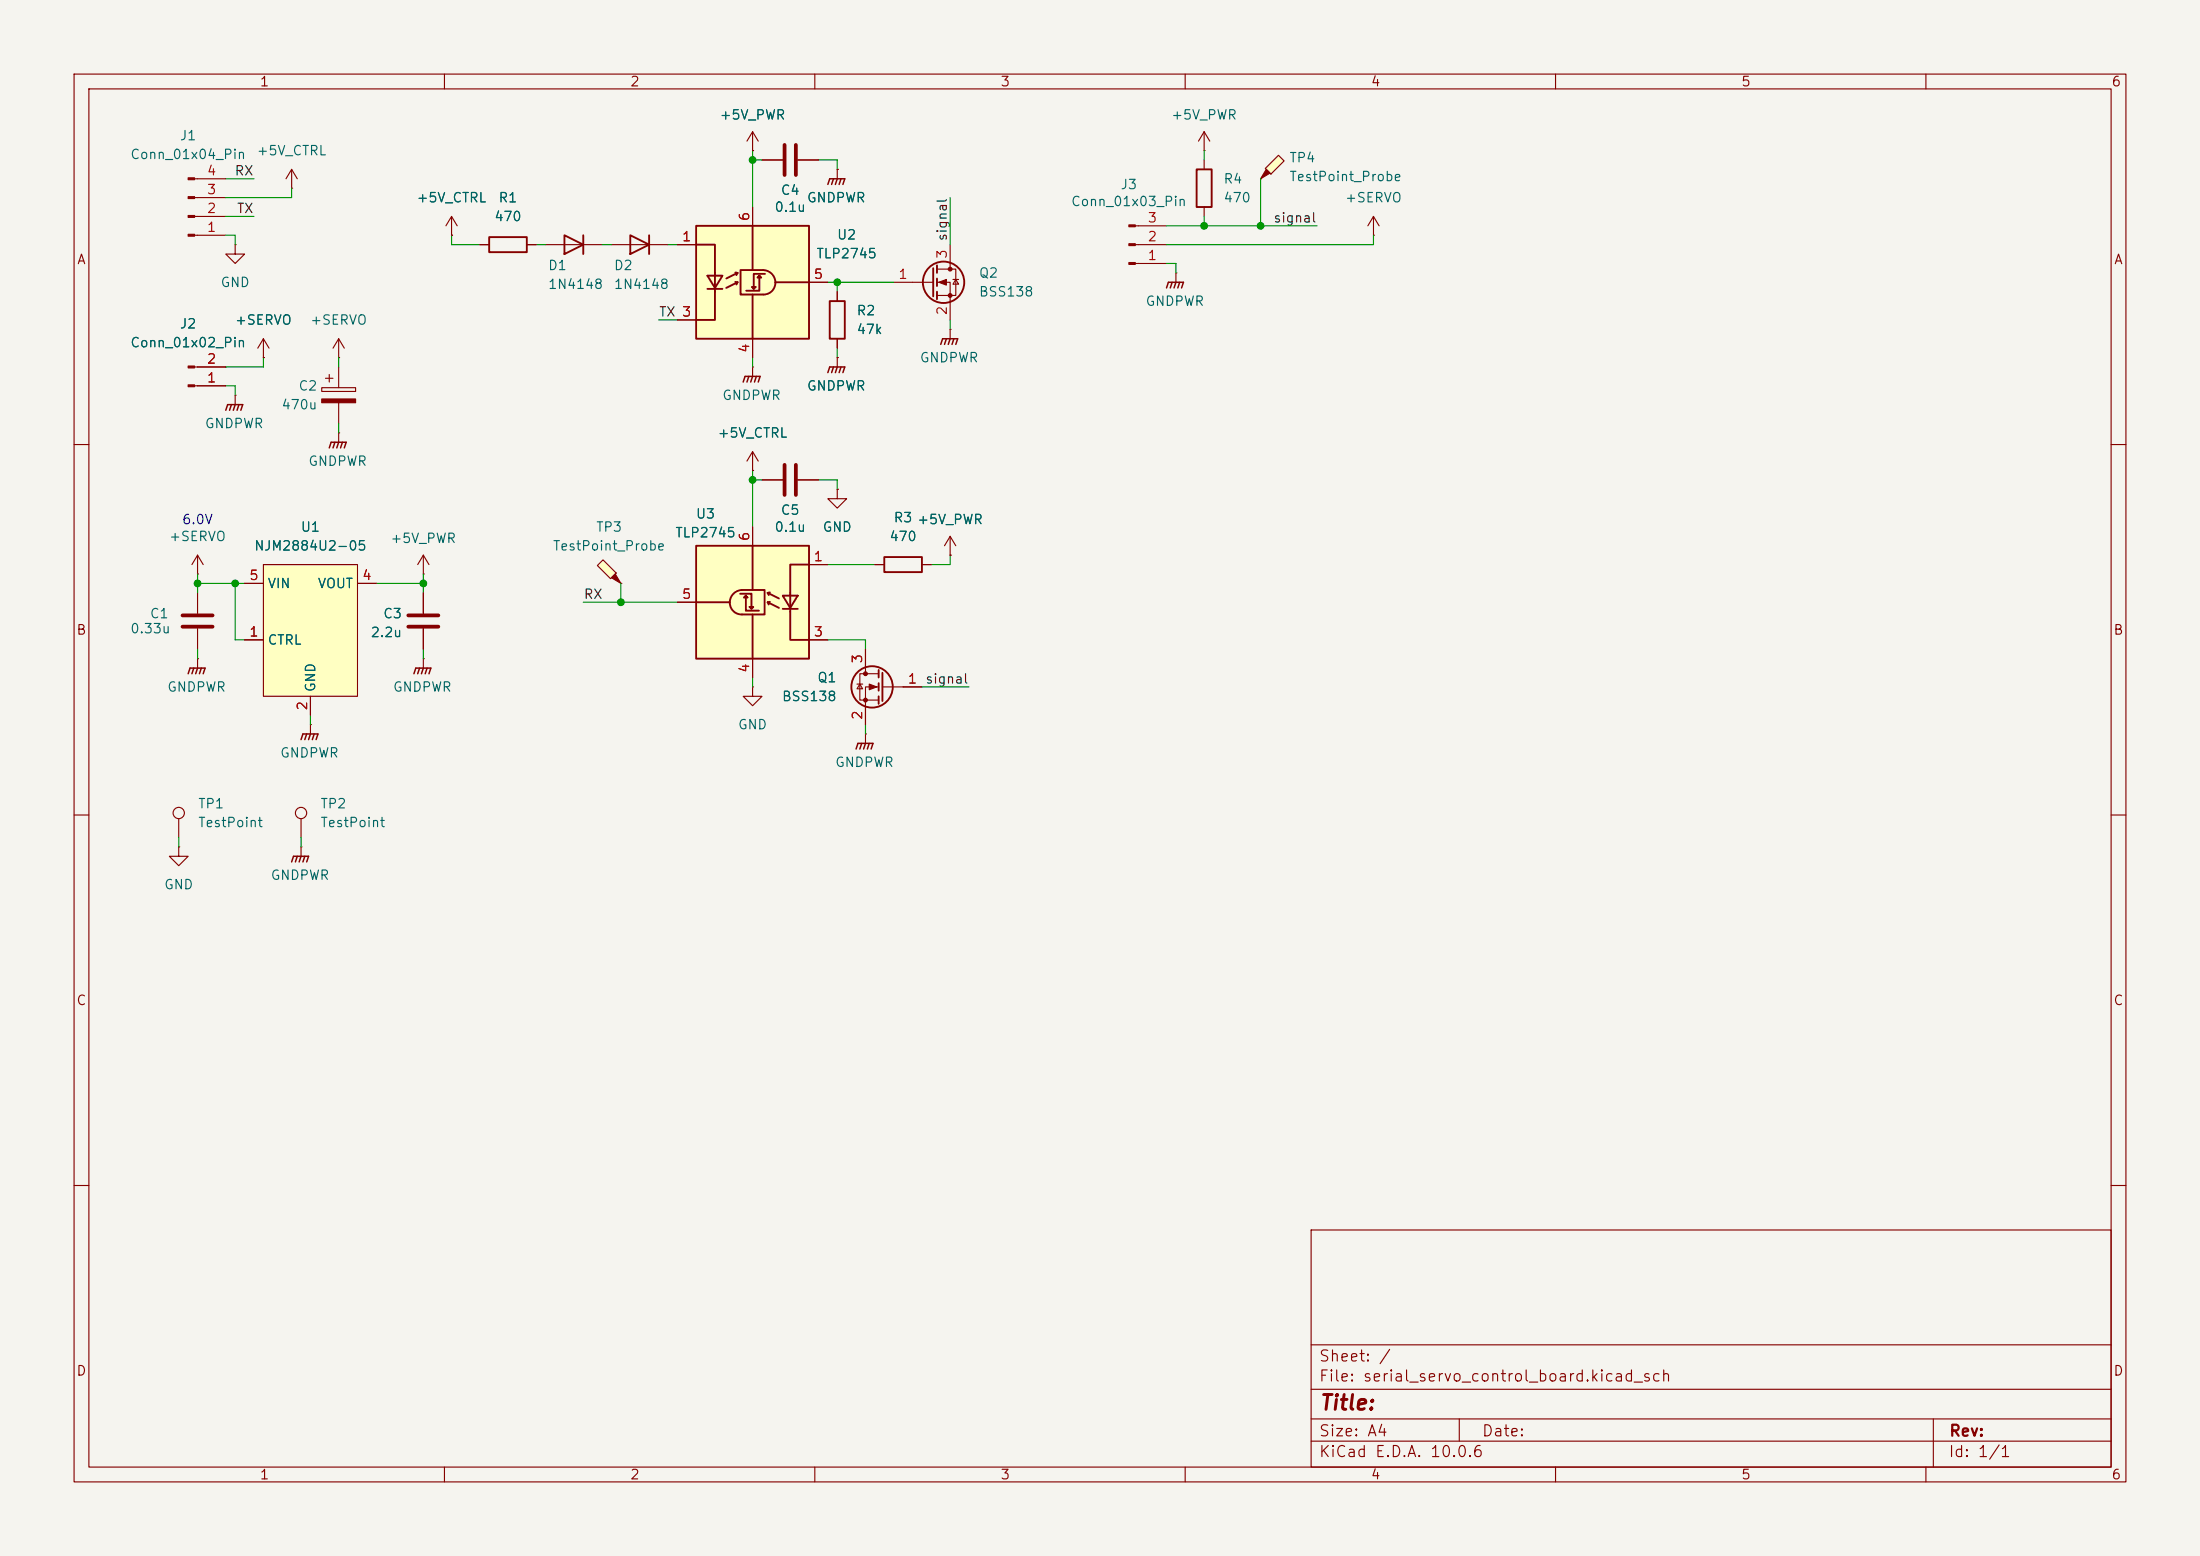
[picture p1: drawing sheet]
<svg xmlns="http://www.w3.org/2000/svg" width="297mm" height="210mm" viewBox="0 0 297 210" stroke-linecap="round" stroke-linejoin="round" font-family="sans-serif">
<path d="M0 0h297v210h-297z" fill="#f5f4ef" stroke="#f5f4ef" stroke-width=".14"/>
<g fill="none" stroke="#840000" stroke-width=".15">
<path d="M10 10h277v190h-277zM12 12h273v186h-273zM60 10v2M110 10v2M160 10v2M210 10v2M260 10v2M39.4 25.4h.1M39.4 22.9l-.8 1.2M39.4 22.9l.7 1.2M39.4 22.9v2.5M61 31.8h.1"/>
<path d="M61 29.2l-.8 1.3M61 29.2l.7 1.3M61 29.2v2.6M102.9 21.6h2.8M107.7 21.6h2.8M113 22.9h.1M113 22.9v1.2M113 39.4v1.2M113 45.7v1.3M10 60h2M113 66v1.3h1.3l-1.3 1.3-1.2-1.3h1.2M113 66h.1"/>
<path d="M118.1 76.2h1.3M124.5 76.2h1.2M285 60h2M26.7 88.9h.1M26.7 80v2.8M26.7 84.8v2.8M26.7 88.9v1.3M10 110h2M285 110h2M10 160h2M177 166h108v32h-108zM285 160h2"/>
<path d="M60 198v2M110 198v2M160 198v2M177 194.5h108M177 191.5h108M177 187.5h108M177 181.5h108M197 191.5v3M210 198v2M260 198v2M261 191.5v6.5"/>
</g>
<path d="M105.9 19.6v4M107.4 19.6v4M24.6 84.6h4.1M24.6 83.1h4.1" fill="none" stroke="#840000" stroke-width=".51"/>
<path d="M111.8 24.9l.2-.8h2l-.2 .8M112.5 24.1l-.2 .8M113 24.1l-.2 .8M113.5 24.1l-.2 .8M25.4 90.9l.3-.7h2l-.3 .7M26.2 90.2l-.3 .7M26.7 90.2l-.3 .7M27.2 90.2l-.3 .7" fill="none" stroke="#840000" stroke-width=".2"/>
<path d="M112 40.6h2v5.1h-2zM119.4 75.2h5.1v2h-5.1z" fill="none" stroke="#840000" stroke-width=".25"/>
<path d="M94 30.5h15.2v15.2h-15.2z" fill="#ffffc2"/>
<g fill="none" stroke="#840000" stroke-width=".25">
<path d="M66 32h5.1v2h-5.1zM94 30.5h15.2v15.2h-15.2zM94 33h2.5v5.9M95.5 37.2h2l-1 1.7zM95.5 39h2M96.5 39v4.2h-2.5M99.3 36.8h.3M99.3 38l.3 .1M99.6 36.8l-1.6 .8M99.6 38.1l-1.6 .8M99.6 36.8l-.2 .3M99.6 38.1l-.2 .3"/>
<path d="M101.6 30.5v5.9M101.6 39.8v5.9M102.3 37.5l.2-.3 .3 .3zM102.5 37.2v2h-1.8M103.3 37h-1.5v2l.2-.3h-.5l.3 .3M104.7 38.1a1.71 1.71 0 0 0-1.7-1.7h-3v3.4h3a1.59 1.59 0 0 0 1.7-1.7h4.5"/>
</g>
<g fill="none" stroke="#840000" stroke-width=".15">
<path d="M101.6 17.8v2.5M101.6 17.8l-.8 1.3M101.6 17.8l.8 1.3M64.8 33h1.2M71.1 33h1.3M91.4 33h2.6M101.6 20.3h.1M101.6 27.9v2.6M109.2 38.1h2.6M91.4 43.2h2.6M101.6 45.7v2.6M128.3 44.5h.1"/>
<path d="M128.3 44.5v1.2M128.3 74.9h.1M128.3 72.4l-.8 1.3M128.3 72.4l.7 1.3M128.3 72.4v2.5M57.1 88.9h.1M57.1 88.9v1.3"/>
</g>
<path d="M127 46.5l.3-.8h2l-.3 .8M127.8 45.7l-.3 .8M128.3 45.7l-.3 .8M128.8 45.7l-.3 .8M55.9 90.9l.2-.7h2.1l-.3 .7M56.6 90.2l-.2 .7M57.1 90.2l-.2 .7M57.7 90.2l-.3 .7" fill="none" stroke="#840000" stroke-width=".2"/>
<path d="M94 73.7h15.2v15.2h-15.2z" fill="#ffffc2"/>
<g fill="none" stroke="#840000" stroke-width=".25">
<path d="M126 36.2v3.8M126.5 35.8v1M126.5 37.6v1M126.5 39.4v1M161.5 22.9h2.1v5h-2.1zM94 73.7h15.2v15.2h-15.2zM101.6 73.7v5.9M103.9 80h-.3M109.2 76.2h-2.5v5.8M94 81.3h4.5M99 80.2a1.71 1.71 0 0 1 1.2-.6h3v3.3h-3a1.62 1.62 0 0 1-1.6-.9 1.62 1.62 0 0 1 .4-1.8zM99.9 80.1h1.5v2.1l-.2-.3h.5l-.3 .3"/>
<path d="M100.7 80.4v2h1.8M100.7 80.4l.2 .2h-.5zM101.6 82.9v6M103.6 80l1.6 .8M103.6 81.3l1.6 .7M103.6 80l.2 .3M103.6 81.3l.2 .3M103.9 81.2l-.3 .1M105.7 80.4h2l-1 1.6zM105.7 82.2h2M106.7 82.2v4.2h2.5"/>
<circle cx="127.4" cy="38.1" r="2.79"/>
</g>
<g fill="none" stroke="#840000" stroke-width=".15">
<path d="M162.6 17.8l-.8 1.3M162.6 17.8l.7 1.3M162.6 17.8v2.5M31.7 33v1.3h1.3l-1.3 1.3-1.2-1.3h1.2M31.7 33h.1M120.6 38.1h5.4M126.5 36.3h2.5v3.6h-2.5M126.5 38.1h1.8v5.1M128.3 33v3.3M128.7 37.7h.7M129 37.7l.4 .7h-.7zM153.3 35.6h4.2"/>
<path d="M153.3 33h4.2M153.3 30.5h4.2M158.7 36.8h.1M158.7 36.8v1.3M162.6 20.3h.1M162.6 21.6v1.3M162.6 27.9v1.3M185.4 31.8h.1M185.4 29.2l-.7 1.3M185.4 29.2l.8 1.3M185.4 29.2v2.6M26.3 52.1h4.2"/>
<path d="M26.3 49.5h4.2M101.6 71.1v2.6M102.9 64.8h2.8M107.7 64.8h2.8M109.2 76.2h2.6M91.4 81.3h2.6M101.6 88.9v2.5M109.2 86.4h2.6"/>
</g>
<path d="M105.9 62.7v4.1M107.4 62.7v4.1" fill="none" stroke="#840000" stroke-width=".51"/>
<g fill="#840000" stroke="#840000" stroke-width=".15">
<path d="M126.7 38.1l1.1-.4v.8z"/>
<path d="M152.4 35.4h.9v.3h-.9z"/>
<path d="M152.4 32.9h.9v.2h-.9z"/>
<path d="M152.4 30.4h.9v.2h-.9z"/>
<path d="M25.4 51.9h.9v.3h-.9z"/>
<path d="M25.4 49.4h.9v.3h-.9z"/>
<circle cx="128.3" cy="36.3" r=".25"/>
<circle cx="128.3" cy="39.9" r=".25"/>
</g>
<path d="M157.5 38.9l.2-.8h2.1l-.3 .8M158.2 38.1l-.2 .8M158.7 38.1l-.2 .8M159.3 38.1l-.3 .8" fill="none" stroke="#840000" stroke-width=".2"/>
<path d="M170.8 22.7l1.8-1.7 .8 .7-1.8 1.8z" fill="#ffffc2"/>
<path d="M170.9 22.9l.5 .5-1.2 .7z" fill="#840000" stroke="#840000" stroke-width=".15"/>
<path d="M170.2 24.1h.1M170.8 22.7l1.8-1.7 .8 .7-1.8 1.8z" fill="none" stroke="#840000" stroke-width=".15"/>
<path d="M35.6 76.2h12.7v17.8h-12.7z" fill="#ffffc2"/>
<g fill="none" stroke="#840000" stroke-width=".15">
<path d="M35.6 48.3h.1M35.6 45.7l-.8 1.3M35.6 45.7l.7 1.3M35.6 45.7v2.6M45.7 58.4h.1M45.7 58.4v1.3M33 78.7h2.6M35.6 76.2h12.7v17.8h-12.7zM48.3 78.7h2.5M33 86.4h2.6M41.9 94v2.5M101.6 92.7v1.3h1.3l-1.3 1.3-1.3-1.3h1.3"/>
<path d="M101.6 92.7h.1M116.8 99.1h.1M116.8 99.1v1.2"/>
</g>
<path d="M45.2 59.7l-.2 .8M45.7 59.7l-.2 .8M46.2 59.7l-.2 .8M44.4 60.5l.3-.8h2l-.2 .8M115.6 101.1l.2-.8h2.1l-.3 .8M116.3 100.3l-.2 .8M116.8 100.3l-.2 .8M117.3 100.3l-.2 .8" fill="none" stroke="#840000" stroke-width=".2"/>
<path d="M80.6 76.3l.8-.7 1.8 1.7-.8 .8z" fill="#ffffc2"/>
<g fill="#840000" stroke="#840000" stroke-width=".15">
<path d="M83.1 77.5l.7 1.2-1.3-.7z"/>
<path d="M43.4 53.8h4.6v.6h-4.6z"/>
<path d="M117.3 92.3l1.1 .4-1.1 .4z"/>
<path d="M25.4 31.6h.9v.3h-.9z"/>
<path d="M25.4 29.1h.9v.2h-.9z"/>
<path d="M25.4 26.5h.9v.3h-.9z"/>
<path d="M25.4 24h.9v.3h-.9z"/>
<circle cx="116.8" cy="90.9" r=".25"/>
<circle cx="116.8" cy="94.5" r=".25"/>
</g>
<g fill="none" stroke="#840000" stroke-width=".15">
<path d="M26.3 31.8h4.2M26.3 29.2h4.2M26.3 26.7h4.2M26.3 24.1h4.2M61 31.8h.1M64.8 33h1.2M71.1 33h1.3M73.7 33h7.6M82.5 33h7.7M91.4 33h2.6M101.6 20.3h.1M101.6 27.9v2.6"/>
<path d="M102.9 21.6h2.8M107.7 21.6h2.8M109.2 38.1h2.6M113 22.9h.1M113 39.4v1.2M26.7 52.1h3.8M26.7 49.5h3.8M31.7 53.3h.1M31.7 53.3v1.3M35.6 48.3h.1M43.4 52.3h4.6v.5h-4.6zM43.9 51.1h1.1"/>
<path d="M44.4 50.5v1.1M45.7 48.3h.1M45.7 45.7v2.6M45.7 49.5v2.8M45.7 54.4v2.8M45.7 45.7l-.7 1.3M45.7 45.7l.8 1.3M91.4 43.2h2.6M101.6 49.5h.1M101.6 45.7v2.6M101.6 49.5v1.3M113 48.3h.1"/>
<path d="M113 45.7v1.3M113 48.3v1.2M26.7 77.5h.1M26.7 74.9l-.8 1.3M26.7 74.9l.7 1.3M26.7 74.9v2.6M33 78.7h2.6M48.3 78.7h2.5M57.1 77.5h.1M57.1 74.9v2.6M57.1 74.9l-.7 1.3M57.1 74.9l.8 1.3"/>
<path d="M80.6 76.3l.8-.7 1.8 1.7-.8 .8zM83.8 78.7h.1M101.6 63.5h.1M101.6 61l-.8 1.2M101.6 61l.8 1.2M101.6 61v2.5M101.6 71.1v2.6M102.9 64.8h2.8M107.7 64.8h2.8M109.2 76.2h2.6M113 66h.1M118.1 76.2h1.3"/>
<path d="M124.5 76.2h1.2M128.3 74.9h.1M33 86.4h2.6M41.9 97.8h.1M41.9 94v2.5M41.9 97.8v1.3M57.1 80v2.8M57.1 84.8v2.8M91.4 81.3h2.6M101.6 88.9v2.5M109.2 86.4h2.6M115.7 92.3h.8"/>
<path d="M116.1 92.3l.4 .7h-.8zM116.8 87.6v3.3M118.6 90.9h-2.5v3.6h2.5M118.6 92.7h-1.8v5.1M119.1 92.7h5.4M24.1 114.3v1.3h1.3l-1.3 1.2-1.2-1.2h1.2M24.1 114.3h.1M24.1 110.5v2.5M40.6 114.3h.1M40.6 110.5v2.5M40.6 114.3v1.3"/>
<circle cx="24.1" cy="109.7" r=".76"/>
<circle cx="40.6" cy="109.7" r=".76"/>
</g>
<g fill="none" stroke="#840000" stroke-width=".2">
<path d="M30.5 55.4l.2-.8h2.1l-.3 .8M31.2 54.6l-.2 .8M31.7 54.6l-.2 .8M32.3 54.6l-.3 .8M100.3 51.6l.3-.8h2l-.2 .8M101.1 50.8l-.3 .8M101.6 50.8l-.3 .8M102.1 50.8l-.2 .8M111.8 50.3l.2-.8h2l-.2 .8M112.5 49.5l-.2 .8M113 49.5l-.2 .8M113.5 49.5l-.2 .8"/>
<path d="M40.6 99.8l.3-.7h2l-.2 .7M41.4 99.1l-.3 .7M41.9 99.1l-.2 .7M42.4 99.1l-.2 .7M39.4 116.3l.2-.7h2.1l-.3 .7M40.1 115.6l-.2 .7M40.6 115.6l-.2 .7M41.1 115.6l-.2 .7"/>
</g>
<g fill="none" stroke="#840000" stroke-width=".25">
<path d="M76.2 31.8l2.5 1.2-2.5 1.3zM78.7 31.8v2.5M85.1 31.8l2.5 1.2-2.5 1.3zM87.6 31.8v2.5M118.6 90.4v1M118.6 92.2v1M118.6 94v1M119.1 90.8v3.8"/>
<circle cx="117.7" cy="92.7" r="2.79"/>
</g>
<path d="M55.1 83.1h4.1M55.1 84.6h4.1" fill="none" stroke="#840000" stroke-width=".51"/>
<g fill="none" stroke="#009600" stroke-width=".15">
<path d="M30.5 31.8h1.2v1.2M30.5 29.2h3.8M30.5 24.1h3.8M39.4 25.4v1.3h-8.9M61 31.8v1.2h3.8M72.4 33h1.3M81.3 33h1.2M90.2 33h1.2M101.6 21.6h1.3M101.6 20.3v7.6M110.5 21.6h2.5v1.3M111.8 38.1h8.8"/>
<path d="M113 38.1v1.3M128.3 26.7v6.3M157.5 35.6h1.2v1.2M157.5 30.5h20.3M162.6 20.3v1.3M162.6 29.2v1.3M170.2 24.1v6.4M185.4 31.8v1.2h-27.9M30.5 52.1h1.2v1.2M35.6 48.3v1.2h-5.1M45.7 48.3v1.2M45.7 57.2v1.2"/>
<path d="M88.9 43.2h2.5M101.6 48.3v1.2M113 47v1.3M128.3 43.2v1.3M26.7 77.5v2.5M26.7 78.7h6.3M31.7 78.7v7.7h1.3M50.8 78.7h6.3M57.1 77.5v2.5M83.8 78.7v2.6M101.6 63.5v7.6M101.6 64.8h1.3"/>
<path d="M110.5 64.8h2.5v1.2M111.8 76.2h6.3M128.3 74.9v1.3h-2.6M26.7 87.6v1.3M41.9 96.5v1.3M57.1 87.6v1.3M78.7 81.3h12.7M101.6 91.4v1.3M111.8 86.4h5v1.2M116.8 97.8v1.3M124.5 92.7h6.3M24.1 113v1.3"/>
<path d="M40.6 113v1.3"/>
</g>
<g fill="#009600" stroke="#009600" stroke-width=".14">
<circle cx="83.8" cy="81.3" r=".46"/>
<circle cx="57.1" cy="78.7" r=".46"/>
<circle cx="31.7" cy="78.7" r=".46"/>
<circle cx="26.7" cy="78.7" r=".46"/>
<circle cx="113" cy="38.1" r=".46"/>
<circle cx="170.2" cy="30.5" r=".46"/>
<circle cx="162.6" cy="30.5" r=".46"/>
<circle cx="101.6" cy="21.6" r=".46"/>
<circle cx="101.6" cy="64.8" r=".46"/>
</g>
<text font-size="2" fill="#840000" x="178" y="190.8">Title:</text>
<g font-size="1.5" fill="#840000">
<text x="178" y="184.1">Sheet: /</text>
<text x="178" y="186.8">File: serial_servo_control_board.kicad_sch</text>
<text x="178" y="197">KiCad E.D.A. 10.0.6</text>
<text x="178" y="194.2">Size: A4</text>
<text x="200" y="194.2">Date:</text>
<text x="263" y="197">Id: 1/1</text>
<text x="263" y="194.2">Rev:</text>
</g>
<g font-size="1.3" fill="#840000">
<text x="35" y="12">1</text>
<text x="85" y="12">2</text>
<text x="135" y="12">3</text>
<text x="185" y="12">4</text>
<text x="235" y="12">5</text>
<text x="285" y="12">6</text>
<text x="10.3" y="36">A</text>
<text x="285.3" y="36">A</text>
<text x="10.2" y="86">B</text>
<text x="285.2" y="86">B</text>
<text x="10.2" y="136">C</text>
<text x="285.2" y="136">C</text>
<text x="10.2" y="186">D</text>
<text x="285.2" y="186">D</text>
<text x="35" y="200">1</text>
<text x="85" y="200">2</text>
<text x="135" y="200">3</text>
<text x="185" y="200">4</text>
<text x="235" y="200">5</text>
<text x="285" y="200">6</text>
</g>
<g font-size="1.3" fill="#006464">
<text x="97.1" y="16.5">+5V_PWR</text>
<text x="158" y="16.5">+5V_PWR</text>
<text x="17.5" y="21.8">Conn_01x04_Pin</text>
<text x="24.2" y="19.3">J1</text>
<text x="34.6" y="21.3">+5V_CTRL</text>
<text x="174" y="22.2">TP4</text>
<text x="56.1" y="27.6">+5V_CTRL</text>
<text x="67.2" y="27.6">R1</text>
<text x="104.5" y="28.9">0.1u</text>
<text x="105.3" y="26.6">C4</text>
<text x="108.8" y="27.6">GNDPWR</text>
<text x="144.5" y="28.1">Conn_01x03_Pin</text>
<text x="151.2" y="25.9">J3</text>
<text x="165.1" y="25.1">R4</text>
<text x="165.1" y="27.6">470</text>
<text x="174" y="24.8">TestPoint_Probe</text>
<text x="181.5" y="27.6">+SERVO</text>
<text x="66.6" y="30.2">470</text>
<text x="110.1" y="35.2">TLP2745</text>
<text x="112.9" y="32.6">U2</text>
<text x="29.7" y="39.1">GND</text>
<text x="73.9" y="36.8">D1</text>
<text x="73.9" y="39.3">1N4148</text>
<text x="82.8" y="36.8">D2</text>
<text x="82.8" y="39.3">1N4148</text>
<text x="132.1" y="37.8">Q2</text>
<text x="132.1" y="40.3">BSS138</text>
<text x="154.6" y="41.6">GNDPWR</text>
<text x="17.5" y="47.2">Conn_01x02_Pin</text>
<text x="24.2" y="44.7">J2</text>
<text x="31.6" y="44.1">+SERVO</text>
<text x="41.8" y="44.1">+SERVO</text>
<text x="115.6" y="42.9">R2</text>
<text x="115.6" y="45.4">47k</text>
<text x="40.2" y="53">C2</text>
<text x="108.8" y="53">GNDPWR</text>
<text x="124.1" y="49.2">GNDPWR</text>
<text x="27.6" y="58.1">GNDPWR</text>
<text x="37.9" y="55.6">470u</text>
<text x="96.8" y="59.4">+5V_CTRL</text>
<text x="97.4" y="54.3">GNDPWR</text>
<text x="41.5" y="63.2">GNDPWR</text>
<text x="93.9" y="70.3">U3</text>
<text x="105.3" y="69.8">C5</text>
<text x="120.6" y="70.8">R3 +5V_PWR</text>
<text x="22.7" y="73.4">+SERVO</text>
<text x="34.2" y="74.6">NJM2884U2-05</text>
<text x="40.5" y="72.1">U1</text>
<text x="52.6" y="73.6">+5V_PWR</text>
<text x="74.5" y="74.6">TestPoint_Probe</text>
<text x="80.4" y="72.1">TP3</text>
<text x="91.1" y="72.8">TLP2745</text>
<text x="104.5" y="72.1">0.1u</text>
<text x="111" y="72.1">GND</text>
<text x="120" y="73.4">470</text>
<text x="20.1" y="83.8">C1</text>
<text x="36" y="79.7">VIN</text>
<text x="42.8" y="79.7">VOUT</text>
<text x="51.6" y="83.8">C3</text>
<text x="17.5" y="85.8">0.33u</text>
<text x="36" y="87.3">CTRL</text>
<text x="49.9" y="86.3">2.2u</text>
<text x="22.5" y="93.7">GNDPWR</text>
<text x="42.9" y="93.5" transform="rotate(-90 42.9 93.5)">GND</text>
<text x="53" y="93.7">GNDPWR</text>
<text x="105.5" y="94.9">BSS138</text>
<text x="110.3" y="92.4">Q1</text>
<text x="99.5" y="98.8">GND</text>
<text x="37.7" y="102.6">GNDPWR</text>
<text x="112.7" y="103.8">GNDPWR</text>
<text x="26.7" y="109.4">TP1</text>
<text x="26.7" y="112">TestPoint</text>
<text x="43.2" y="109.4">TP2</text>
<text x="43.2" y="112">TestPoint</text>
<text x="36.5" y="119.1">GNDPWR</text>
<text x="22.1" y="120.3">GND</text>
</g>
<g font-size="1.3" fill="#a90000">
<text x="27.8" y="24">4</text>
<text x="27.8" y="29.1">2</text>
<text x="27.8" y="26.5">3</text>
<text x="101.5" y="29.9" transform="rotate(-90 101.5 29.9)">6</text>
<text x="27.8" y="31.6">1</text>
<text x="92" y="32.9">1</text>
<text x="128.1" y="35" transform="rotate(-90 128.1 35)">3</text>
<text x="154.8" y="35.4">1</text>
<text x="154.8" y="32.9">2</text>
<text x="154.8" y="30.3">3</text>
<text x="109.8" y="38">5</text>
<text x="121.2" y="38">1</text>
<text x="92" y="43">3</text>
<text x="101.5" y="47.7" transform="rotate(-90 101.5 47.7)">4</text>
<text x="128.1" y="42.6" transform="rotate(-90 128.1 42.6)">2</text>
<text x="27.8" y="51.9">1</text>
<text x="27.8" y="49.4">2</text>
<text x="101.5" y="73.1" transform="rotate(-90 101.5 73.1)">6</text>
<text x="109.8" y="76.1">1</text>
<text x="33.6" y="78.6">5</text>
<text x="48.8" y="78.6">4</text>
<text x="92" y="81.1">5</text>
<text x="33.6" y="86.2">1</text>
<text x="109.8" y="86.2">3</text>
<text x="116.7" y="89.6" transform="rotate(-90 116.7 89.6)">3</text>
<text x="41.8" y="96" transform="rotate(-90 41.8 96)">2</text>
<text x="101.5" y="90.9" transform="rotate(-90 101.5 90.9)">4</text>
<text x="122.5" y="92.6">1</text>
<text x="116.7" y="97.3" transform="rotate(-90 116.7 97.3)">2</text>
</g>
<g font-size="1.3" fill="#0f0f0f">
<text x="31.6" y="24">RX</text>
<text x="31.9" y="29.1">TX</text>
<text x="128.1" y="32.6" transform="rotate(-90 128.1 32.6)">signal</text>
<text x="171.8" y="30.4">signal</text>
<text x="88.9" y="43.1">TX 3</text>
<text x="78.7" y="81.2">RX</text>
<text x="124.8" y="92.6">signal</text>
</g>
<text font-size="1.3" fill="#0000c2" x="24.5" y="71.1">6.0V</text>
</svg>
